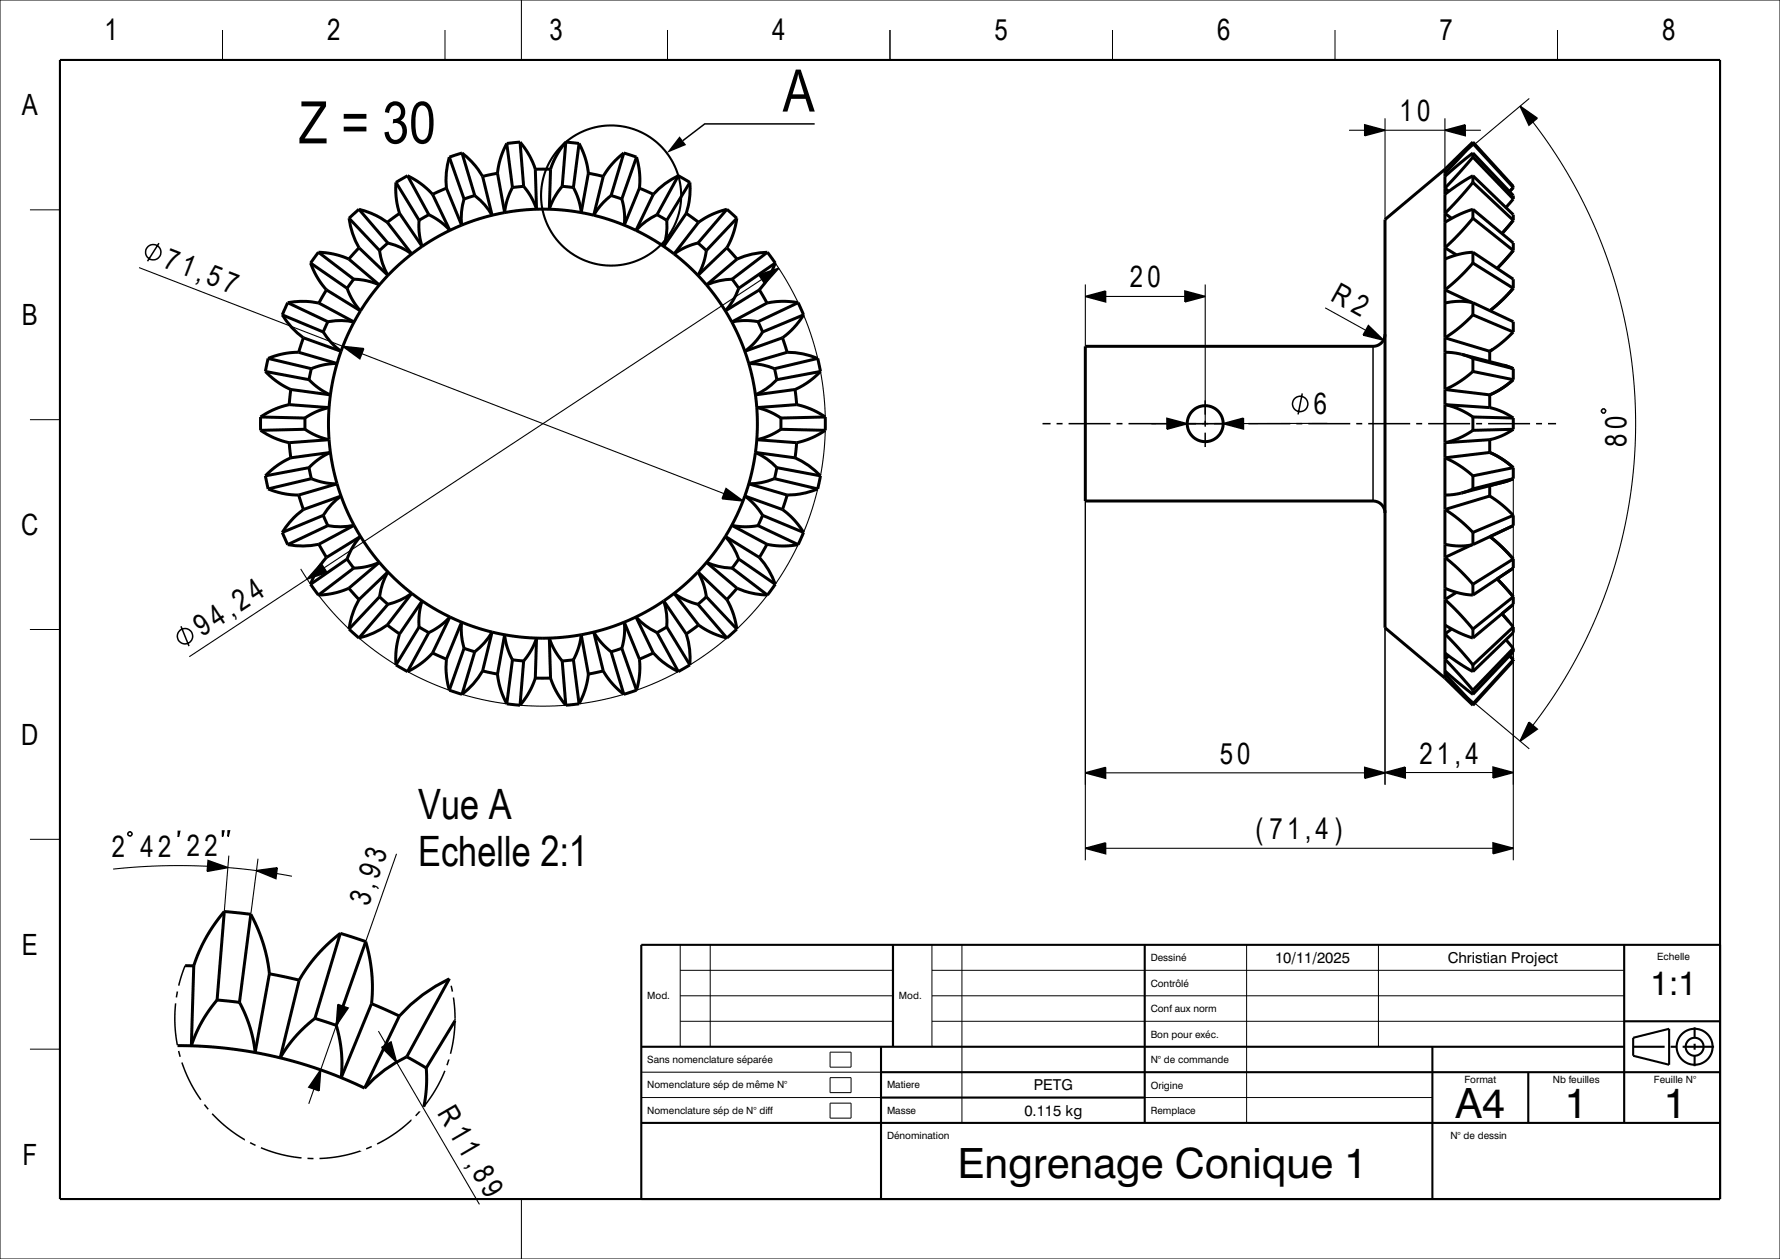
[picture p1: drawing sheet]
<svg xmlns="http://www.w3.org/2000/svg" width="297mm" height="210mm" viewBox="0 0 297 210" stroke-linecap="round" stroke-linejoin="round" font-family="sans-serif">
<g fill="none" stroke="#000" stroke-width=".18">
<path d="M231.1 19.7v16.9M241.1 19.7v23.5M255.2 16.4l-14.1 11.8M75.1 38.4l-3.3 1.8-2.9 2-2.9 2.4-2.6 2.7-2.2 3-1.8 2.8-1.5 3.1-1.4 3.5M77 37.6l2.4-.9 2.9-.8 2.7-.6 2.5-.3 3-.1 2.5 .1 2.5 .2 2.4 .4 2.5 .6 2.6 .9 2.5 1 2.5 1.3 2.5 1.6 2.1 1.4 1.9 1.6 1.9 1.9 1.7 1.9 1.8 2.4 1.6 2.5 1.2 2.2 1.1 2.5 .9 2.4 .7 2.6 .5 2.5 .3 2.7 .2 2.8-.1 2.7-.3 2.5-.4 2.7-.7 2.4-.8 2.4-.9 2.3M225.1 21.7h2.6M231.1 21.7h10M244.5 21.7h2.6M255.8 20.3l3.9 5.6 3.2 5.3 2.8 5.9 2.5 6.2 2.1 6.7 1.4 6.6 .9 6.5 .3 7-.2 6.7-.9 7.2-1.5 7.1-1.7 6-2.6 6.5-2.9 6.1-3.4 5.8-3.9 5.5M23.2 44.6l34 13.2M60.4 59l60.4 23.3M127.1 46.6l-73 48.1"/>
<path d="M128.8 43.1l2 3 1.7 3 1.6 3.4 1.1 3.1 1.1 3.6 .7 3.4 .5 3.7 .2 3.3M181.1 47.4v10.4M184.5 49.4h13.2M201.1 47.4v23.3M221.1 51.3l6.8 3.8M137.7 71.8l-.3 4.2-.6 3.7-.8 3.6-1.2 3.6-1.3 3.3-1.8 3.5-2.1 3.4-2.1 2.8-2.4 2.9-2.5 2.5-3.1 2.5-3.2 2.4-3.2 1.9-3.4 1.6-3.5 1.4-3.6 1.1-3.6 .8-4 .6-3.2 .2-4.3-.1-4-.4-3.1-.6-3.9-1.1-3.5-1.2-3.7-1.7-3.3-1.8-3.3-2.2-2.7-2.2-2.8-2.6-2.7-2.9-2.1-2.8-2.2-3.3M194.7 70.7h-2.6M204.1 70.7h-6M221.5 70.6l-14 .1M252.5 79.8v63.7M51.2 96.6l-19.6 12.9M181.1 83.6v59.9"/>
<path d="M231.1 104.7v26.2M241.1 113.1l14.1 11.8M184.5 128.9h43.2M234.5 128.9h14.6M34.6 144.5l-8-.1-7.7 .6M38 144.7l4.8 .5M38.2 142.7l-.8 9.3M43 143.2l-1.1 9.3M46.1 145.7l2.6 .5M66.2 142.4l-9 25.4M184.5 141.5h64.6M56.1 171l-2.6 7.5"/>
<path d="M63.1 172l1.4 2.3M66.2 177.2l13.8 23.7M52.4 181.6l-.9 2.5"/>
</g>
<g fill="none" stroke="#000" stroke-width=".5">
<path d="M58.2 36.4a13.3 13.3 0 0 0 1.7 4.9M58.2 36.4l5.1 5.4M59.9 34.9a13.2 13.2 0 0 1 4.7 2.2M59.9 34.9l-1.7 1.5M59.9 34.9l4.8 5.6M64.6 37.1l4.1 5.3a11 11 0 0 0-4-1.9M66.1 30.4a13.2 13.2 0 0 0 .6 5.2M66.1 30.4l3.8 6.3M66.7 35.6l-2.1 1.5M66.7 35.6l3.7 5.5M68 29.3h.1a13.2 13.2 0 0 1 4.1 3.1M68 29.3l-1.9 1.1"/>
<path d="M68 29.3l3.6 6.5M69.9 36.7a11.2 11.2 0 0 0 .5 4.4M71.6 35.8l-1.7 .9M72.2 32.4l2.9 6a11.1 11.1 0 0 0-3.5-2.6M74.5 31.4l-2.3 1M74.5 31.4l2.5 6.2M75 26.2a13.2 13.2 0 0 0-.5 5.2M75 26.2l2.4 7M77 37.6l-3.4 1.6-3.2 1.9M77.1 25.5a13.2 13.2 0 0 1 3.4 3.9M77.1 25.5l-2.1 .7M77.1 25.5l2.1 7.1"/>
<path d="M77.4 33.2a11.2 11.2 0 0 0-.4 4.4M79.2 32.6l-1.8 .6M80.5 29.4l1.6 6.5a11 11 0 0 0-2.9-3.3M83 28.9l-2.5 .5M83 28.9l1.2 6.6M84.2 35.5l3.6-.5 4.1-.1 3.5 .3 3.7 .7M84.2 35.5l-3.7 .8-3.5 1.3M84.6 23.9l-1.1 2.5-.5 2.5M84.6 23.9l.9 7.4M85.5 31.3a11.1 11.1 0 0 0-1.3 4.2M86.8 23.7l-2.2 .2M86.8 23.7v.1a13.2 13.2 0 0 1 2.5 4.4"/>
<path d="M86.8 23.7l.6 7.4M87.4 31.1l-1.9 .2M89.3 28.2h2.6M89.3 28.2l.2 6.7a11.2 11.2 0 0 0-2.1-3.8M91.9 28.2l-.2 6.7a11.1 11.1 0 0 1 2.1-3.8M93.8 31.1l1.9 .2M94.4 23.7l2.2 .2M94.4 23.7l-1.5 2.2-1 2.3M94.4 23.7l-.6 7.4M96.6 23.9l.1 .1a13.2 13.2 0 0 1 1.5 4.9M96.6 23.9l-.9 7.4M98.2 28.9l2.5 .5"/>
<path d="M98.2 28.9l-1.2 6.6a11.1 11.1 0 0 0-1.3-4.2M99.1 35.9l3.6 1.1 3.4 1.4M100.7 29.4l-1.6 6.5M102 32.6a11.3 11.3 0 0 0-2.9 3.3M102 32.6l1.8 .6M104.1 25.5l2.1 .7M104.1 25.5a13.3 13.3 0 0 0-3.4 3.9M104.1 25.5l-2.1 7.1M106.1 38.4l3.3 1.8 3.1 2.2M106.2 26.2v.1a13.2 13.2 0 0 1 .5 5.1M106.2 26.2l-2.4 7M106.7 31.4l2.3 1"/>
<path d="M106.7 31.4l-2.5 6.2a11.1 11.1 0 0 0-.4-4.4M109 32.4l-2.9 6M109.6 35.8a11.1 11.1 0 0 0-3.5 2.6M109.6 35.8l1.7 .9M113.2 29.3l1.9 1.1M113.2 29.3a13.2 13.2 0 0 0-4.2 3.1M113.2 29.3l-3.6 6.5M114.5 35.6l2.1 1.5M114.5 35.6l-3.8 5.5a11.1 11.1 0 0 0 .6-4.4M115.1 30.4a13.2 13.2 0 0 1-.6 5.2M115.1 30.4l-3.8 6.3M116.6 37.1l-4.1 5.3"/>
<path d="M121.3 34.9l1.6 1.5M121.3 34.9a13.2 13.2 0 0 0-4.7 2.2M121.3 34.9l-4.8 5.6M122.9 36.4v.1a13.2 13.2 0 0 1-1.6 4.8M122.9 36.4l-5 5.4M241.1 28.2l-10 8.4v68.1l10 8.4 4.7 4.5M241.1 28.2v84.9M245.8 23.9l-4.7 5 .3 .3M245.8 25.5l-4.7 3.9M245.8 26.2l-4.7 5.2 .6 .5M245.8 29.3l-2.4 1.4-2.3 1.7M245.8 30.4l-2.4 2.8-2.3 2.4 1.1 .8"/>
<path d="M245.8 34.9l-2.2 .8-2.5 1.4M245.8 36.4l-2.1 2.4-2.6 2.5 1.9 1.2M245.8 23.7l-4.7 4.5M245.8 23.7l6.7 7.4v.2M245.8 25.5l6.7 7.1v.6M245.8 29.3l6.7 6.5v.9M245.8 34.9l6.7 5.6v1.3M245.8 23.9l6.7 7.4M245.8 23.7v.2M245.8 25.5v.7M245.8 29.3v1.1M245.8 34.9v1.5"/>
<path d="M245.8 26.2l6.7 7M245.8 30.4l6.7 6.3M245.8 36.4l6.7 5.4M252.5 33.2l-1.2 1.4M252.5 36.7l-1.9 2.3M252.5 31.3l-.6 .7M44.7 59.8l-.4 2.2M44.7 59.8l7.2 1.7M47.1 52.5a13.1 13.1 0 0 0 3.5 3.8M47.1 52.5l6.8 2.9M48 50.5a13.3 13.3 0 0 1 5.2 0M48 50.5l-.9 2"/>
<path d="M48 50.5l6.7 3.2M49.8 58.8l6.4 1.8a11 11 0 0 0-4.3 .9M49.8 58.8a13.1 13.1 0 0 0-5.1 1M50.6 56.3l-.8 2.5M50.6 56.3l6.3 2.3M51.8 43.9a13.4 13.4 0 0 0 2.7 4.5M51.8 43.9l6.1 4.2M53.1 42.1h.1a13.2 13.2 0 0 1 5 1.1M53.1 42.1l-1.3 1.8M53.1 42.1l5.9 4.5M53.2 50.5l5.9 3.2a11 11 0 0 0-4.4 0M53.9 55.4a11 11 0 0 0 3 3.2"/>
<path d="M54.5 48.4l-1.3 2.1M54.5 48.4l5.6 3.5M54.7 53.7l-.8 1.7M56.9 58.6l-1.1 3.8-.7 3.5M57.9 48.1a11.2 11.2 0 0 0 2.2 3.8M58.2 43.2l5.1 4.3a11.1 11.1 0 0 0-4.3-.9M59 46.6l-1.1 1.5M59.9 41.3l-1.7 1.9M59.9 41.3l4.8 4.6M60.1 51.9l-1.9 3.5-1.3 3.2M63.3 41.8a11.1 11.1 0 0 0 1.4 4.1M64.7 40.5l-1.4 1.3"/>
<path d="M64.7 45.9l-2.4 2.9-2.2 3.1M70.4 41.1l-3 2.3-2.7 2.5M112.5 42.4l2.8 2.4 2.6 2.7M116.5 40.5a11 11 0 0 0-4 1.9M116.5 40.5l1.4 1.3M117.9 47.5l2.1 2.8 2.1 3.4M121.3 41.3l1.7 1.9M121.3 41.3l-4.8 4.6a11.1 11.1 0 0 0 1.4-4.1M122.1 53.7l1.6 3.4 1.2 3.5M122.2 46.6a11.1 11.1 0 0 0-4.3 .9M122.2 46.6l1.1 1.5M123 43.2l-5.1 4.3"/>
<path d="M123.3 48.1a11.1 11.1 0 0 1-2.3 3.8l5.7-3.5M126.5 53.7a11.1 11.1 0 0 0-4.4 0M126.5 53.7l.7 1.7M126.7 48.4l1.3 2.1M127.2 55.4a11.2 11.2 0 0 1-2.9 3.2l6.3-2.3M128 50.5l-5.9 3.2M128 42.1l1.4 1.8M128 42.1a13.2 13.2 0 0 0-5 1.1M128 42.1l-5.8 4.5M129.4 43.9a13.3 13.3 0 0 1-2.7 4.5M129.4 43.9l-6.1 4.2M130.6 56.3l.7 2.5"/>
<path d="M131.3 58.8a13.1 13.1 0 0 1 5.1 1M131.3 58.8l-6.4 1.8M133.2 50.5l.9 2M133.2 50.5a13.2 13.2 0 0 0-5.2 0M133.2 50.5l-6.7 3.2M134.1 52.5l-.1 .1a13.1 13.1 0 0 1-3.4 3.7M134.1 52.5l-6.9 2.9M136.4 59.8l.5 2.2M136.4 59.8l-7.2 1.7M231.1 55.8a2.01 2.01 0 0 1-2 2h-48v25.8h48a2.01 2.01 0 0 1 2 2M241.1 58.8h1.3l1.5 .3M243.9 59.1l1.9 .7"/>
<path d="M243.9 59.1l7 1.8M245.8 42.1l-2.4 .3-2.3 .8M245.8 43.9l-2.4 2.4-2.3 2.1 4.5 2M245.8 50.5l-2.3-.2-2.4 .2M245.8 52.5l-2.5 2.3-2.2 1.5 7.5 2.3M245.8 42.1l6.7 4.5v1.5M245.8 50.5l6.7 3.2v1.7M245.8 42.1v1.8M245.8 50.5v2M245.8 59.8v2.2M245.8 43.9l6.7 4.2M245.8 52.5l6.7 2.9"/>
<path d="M245.8 59.8l6.7 1.7M248.6 58.6v1.7M248.6 51.8l1.9-1.6 2-2.1-2.1 2.2zM249.1 58.3l-.5 .3M252.5 41.8l-2.7 3M252.5 55.4l-2 1.8-1.9 1.4M43.5 69.6v2.2M43.5 71.8l2.3 1.3 2.5 .7M43.5 69.6l7.4 .1M44.3 62a13.1 13.1 0 0 0 4.2 3M44.3 79.4l.4 2.2M44.3 62l7.3 1.3"/>
<path d="M48.3 73.8l.2 2.6M48.3 67.5l6.6 .5a11.1 11.1 0 0 0-4 1.7M48.3 67.5l-2.3 .7-2.5 1.4M48.5 65l-.2 2.5M48.5 76.4l6.6-.9a11.1 11.1 0 0 0-3.5 2.5M48.5 76.4a13.2 13.2 0 0 0-4.2 3M48.5 65l6.6 .9M50.9 71.6a11 11 0 0 0 4 1.7M50.9 69.7v1.9M50.9 71.6l-7.4 .2M51.6 63.3a11.2 11.2 0 0 0 3.5 2.6M51.6 78l.3 1.8"/>
<path d="M51.6 78l-7.3 1.4M51.9 61.5l-.3 1.8M51.9 79.8a11.1 11.1 0 0 0 4.3 .9M51.9 79.8l-7.2 1.8M54.9 73.3l.4 3.5 .9 3.9M54.9 73.3l-6.6 .5M55.1 65.9l-.3 3.4 .1 4M124.9 60.6a11 11 0 0 1 4.3 .9M124.9 60.6l.9 3.7 .5 3.7M126 75.5a11 11 0 0 1 3.6 2.5M126 75.5l-.6 3.4-1.1 3.8M126 75.5l6.7 .9"/>
<path d="M126.3 68a11.1 11.1 0 0 1 4 1.7M126.3 68l.1 3.7-.4 3.8M129.2 79.8a11.1 11.1 0 0 1-4.3 .9l6.4 1.9M129.2 61.5l.4 1.8M129.2 79.8l7.2 1.8M129.6 78l-.4 1.8M129.6 63.3a11.1 11.1 0 0 1-3.6 2.6l6.7-.9M129.6 78l7.3 1.4M130.3 71.6a11.2 11.2 0 0 1-4 1.7l6.6 .5M130.3 69.7v1.9M130.3 71.6l7.4 .2M132.7 65l.2 2.5"/>
<path d="M132.7 76.4a13.1 13.1 0 0 1 4.2 3M132.9 73.8l-.2 2.6M132.9 67.5h.1a13.2 13.2 0 0 1 4.7 2.1M132.9 67.5l-6.6 .5M136.9 79.4l-.5 2.2M136.9 62h-.1a13.2 13.2 0 0 1-4.1 3M136.9 62l-7.3 1.3M137.7 71.8h-.1a13.2 13.2 0 0 1-4.7 2M137.7 69.6v2.2M137.7 69.6l-7.4 .1M245.8 62l-2.3 1.7-2.4 1.3 7.5 .9M245.8 71.8l-2.3 1.3-2.4 .7 7.5-.5"/>
<path d="M245.8 69.6v2.2M245.8 79.4v2.2M245.8 62l6.7 1.3M245.8 69.6l6.7 .1M248.6 68l2 .6 1.9 1.1M248.6 75.5l2 1.1 1.9 1.4M248.6 75.5l1.9 1 2 1.5M248.6 68l-7.5-.5 2.3 .7 2.4 1.4M248.6 75.5l-7.5 .9 2.5 1.3 2.2 1.7M248.6 65.9v2.1M248.6 73.3v2.2M248.8 73.3h-.2"/>
<path d="M250.9 60.9h.1M250.9 60.9l1.6 .6M252.5 63.3l-1.8 1.4-2.1 1.2M252.5 71.6l-1.9 1.1-2 .6M252.5 79.8l-1.6 .6-7 1.8M252.5 63.3l-2 1.5-1.9 1.1M252.5 61.5v1.8M252.5 69.7v1.9M252.5 78v1.8M252.5 71.6l-.2 .1M252.5 71.6l-6.7 .2M252.5 78l-6.7 1.4"/>
<path d="M252.5 79.8l-6.7 1.8M44.7 81.6a13.2 13.2 0 0 0 5.1 1M47.1 88.8l.9 2M49.8 82.6l.8 2.4M50.6 85l6.3-2.3a11 11 0 0 0-3 3.3M50.6 85a13.1 13.1 0 0 0-3.5 3.8M51.8 97.5l1.3 1.8M53.2 90.8l1.3 2.2M53.2 90.8a13.3 13.3 0 0 1-5.2 0M53.9 86l.8 1.7M53.9 86l-6.8 2.8M54.5 93l5.6-3.5a11.1 11.1 0 0 0-2.2 3.7"/>
<path d="M54.5 93a13.2 13.2 0 0 0-2.7 4.5M54.7 87.7l-6.7 3.1M56.2 80.7l1.2 3.3 1.7 3.6M56.2 80.7l-6.4 1.9M57.9 93.2l1.1 1.6M57.9 93.2l-6.1 4.3M58.2 98.1l1.7 1.9M58.2 98.1h-.1a13.2 13.2 0 0 1-5 1.2M59 94.8l-5.9 4.5M59.1 87.6a11.1 11.1 0 0 1-4.4 .1M59.1 87.6l1.8 3 2.4 3.2M59.1 87.6l-5.9 3.2"/>
<path d="M63.3 93.8a11 11 0 0 1-4.3 1M63.3 93.8l2.7 2.9 2.7 2.3M63.3 93.8l-5.1 4.3M63.3 99.5a11 11 0 0 1 1.4-4.1l-4.8 4.6M63.3 99.5l1.4 1.3M63.3 99.5l-5.1 5.4M68.7 99a11.2 11.2 0 0 1-4 1.8M68.7 99l3.1 2.1 3.3 1.8M68.7 99l-4.1 5.3M116.5 95.4a11.1 11.1 0 0 1 1.4 4.1M116.5 95.4l-2.8 2.6-3 2.2M116.5 95.4l4.8 4.6"/>
<path d="M117.9 99.5l-1.4 1.3M117.9 99.5l5 5.4M121 89.5a11.1 11.1 0 0 1 2.3 3.7M121 89.5l-2.1 3.1-2.4 2.8M121 89.5l5.7 3.5M122.2 94.8a11.1 11.1 0 0 1-4.3-1l5.1 4.3M122.2 94.8l5.8 4.5M123 98.1l-1.7 1.9M123 98.1a13.1 13.1 0 0 0 5 1.2M123.3 93.2l-1.1 1.6M123.3 93.2l6.1 4.3M124.3 82.7a11.1 11.1 0 0 1 2.9 3.3"/>
<path d="M124.3 82.7l-1.4 3.3-1.9 3.5M124.3 82.7l6.3 2.3M126.5 87.7a11.1 11.1 0 0 1-4.4-.1l5.9 3.2M126.5 87.7l6.7 3.1M126.7 93a13.2 13.2 0 0 1 2.7 4.5M127.2 86l-.7 1.7M127.2 86l6.9 2.8M128 90.8l-1.3 2.2M128 90.8a13.2 13.2 0 0 0 5.2 0M129.4 97.5l-1.4 1.8M130.6 85a13.2 13.2 0 0 1 3.5 3.8M131.3 82.6l-.7 2.4"/>
<path d="M134.1 88.8l-.9 2M136.4 81.6a13.2 13.2 0 0 1-5.1 1M241.1 90.8l2.4 .3 2.3-.3M241.1 98.1l2.4 .8 2.3 .4M243 98.8l-1.9 1.2 2.3 2.3 2.4 2.6M243.9 82.2l-1.6 .3-1.2 .1M245.6 90.9l-4.5 2.1 2.5 2.2 2.2 2.3M245.8 81.5l-1.9 .7M245.8 88.8v2M245.8 97.5v1.8M248.6 82.7l1.9 1.4 2 1.9M248.6 82.7l-7.5 2.3 2.2 1.6 2.5 2.2"/>
<path d="M248.6 81v1.7M248.6 89.5l1.9 1.6 2 2.1-1.8-1.9zM249.8 96.6l2.7 2.9M252.5 86v1.7l-6.7 3.1M252.5 93.2v1.6l-6.7 4.5M252.5 99.5v1.3l-6.7 5.6M252.5 86l-6.7 2.8M252.5 93.2l-6.7 4.3M252.5 99.5l-6.7 5.4M58.2 104.9l1.7 1.5M59.9 100a13.3 13.3 0 0 0-1.7 4.9M64.6 104.3l2.1 1.4"/>
<path d="M64.6 104.3a13.2 13.2 0 0 1-4.7 2.1M64.7 100.8l-4.8 5.6M66.1 110.9l1.9 1.1M66.7 105.7a13.1 13.1 0 0 0-.6 5.2M69.9 104.6a11.1 11.1 0 0 1 .5-4.4l-3.7 5.5M69.9 104.6l1.7 .9M69.9 104.6l-3.8 6.3M71.6 105.5l-3.6 6.5M72.2 108.9l2.3 1.1M72.2 108.9l-.1 .1a13.3 13.3 0 0 1-4.1 3M74.5 110a13.2 13.2 0 0 0 .5 5.1M75 115.1l2.1 .7"/>
<path d="M75.1 102.9a11.2 11.2 0 0 1-3.5 2.6M75.1 102.9l3.4 1.5 3.6 1M75.1 102.9l-2.9 6M77.4 108.1a11.1 11.1 0 0 1-.4-4.3l-2.5 6.2M77.4 108.1l1.8 .6M77.4 108.1l-2.4 7M79.2 108.7l-2.1 7.1M80.5 111.9l2.5 .5M80.5 111.9a13.1 13.1 0 0 1-3.4 3.9M82.1 105.4a11.1 11.1 0 0 1-2.9 3.3M82.1 105.4l3.4 .7 3.8 .3 4-.1 3.7-.4M82.1 105.4l-1.6 6.5"/>
<path d="M83 112.4a13.2 13.2 0 0 0 1.6 5M84.6 117.4l2.2 .2M85.5 110.1a11.1 11.1 0 0 1-1.3-4.2l-1.2 6.5M85.5 110.1l1.9 .2M85.5 110.1l-.9 7.3M87.4 110.3a11.1 11.1 0 0 0 2.1-3.9l-.2 6.7M87.4 110.3l-.6 7.3M89.3 113.1h2.6M89.3 113.1v.1a13.3 13.3 0 0 1-2.5 4.4M91.9 113.1l.9 2.2 1.6 2.3M93.8 110.3a11.1 11.1 0 0 1-2.1-3.9l.2 6.7M93.8 110.3l.6 7.3"/>
<path d="M95.7 110.1l-1.9 .2M95.7 110.1l.9 7.3M96.6 117.4l-2.2 .2M97 105.9a11 11 0 0 1-1.3 4.2M97 105.9l1.2 6.5M98.2 112.4v.1a13.1 13.1 0 0 1-1.6 4.9M100.7 111.9l-2.5 .5M100.7 111.9a13.3 13.3 0 0 0 3.4 3.9M102 108.7a11.3 11.3 0 0 1-2.9-3.3l1.6 6.5M102 108.7l2.1 7.1M103.8 108.1l-1.8 .6M103.8 108.1l2.4 7"/>
<path d="M104.2 103.8a11.1 11.1 0 0 1-.4 4.3M104.2 103.8l-3.6 1.2-3.6 .9M104.2 103.8l2.5 6.2M106.2 115.1l-2.1 .7M106.7 110a13.2 13.2 0 0 1-.5 5.1M109 108.9l-2.3 1.1M109 108.9a13.1 13.1 0 0 0 4.2 3.1M109.6 105.5a11.2 11.2 0 0 1-3.5-2.6l2.9 6M109.6 105.5l3.6 6.5M110.7 100.2a11.1 11.1 0 0 1 .6 4.4M110.7 100.2l-2.9 1.9-3.6 1.7M110.7 100.2l3.8 5.5"/>
<path d="M111.3 104.6l-1.7 .9M111.3 104.6l3.8 6.3M114.5 105.7a13.2 13.2 0 0 1 .6 5.2M115.1 110.9l-1.9 1.1M116.5 100.8a11.1 11.1 0 0 1-4-1.8l4.1 5.3M116.5 100.8l4.8 5.6M116.6 104.3l-2.1 1.4M116.6 104.3a13.2 13.2 0 0 0 4.7 2.1M121.3 100v.1a13.2 13.2 0 0 1 1.6 4.8M122.9 104.9l-1.6 1.5M241.1 104.3l2.3 1.2 2.4 .9M241.1 108.9l2.4 1.7 2.3 1.4"/>
<path d="M241.1 111.9l4.7 3.9M241.1 113.1h.1M241.4 112.2l-.3 .2 4.7 5M241.7 109.4l-.6 .6 4.7 5.1M242.2 104.9l-1.1 .8 2.6 2.7 2.1 2.5M245.8 104.9v1.5M245.8 110.9v1.1M245.8 115.1v.7M245.8 117.4v.2M251.3 106.7l1.2 1.4M251.7 103.7l-1.1-1.3 1.9 2.2M251.9 109.4l.6 .7"/>
<path d="M252.5 104.6v.9l-6.7 6.5M252.5 108.1v.6l-6.7 7.1M252.5 110.1v.2l-6.7 7.3M252.5 104.6l-6.7 6.3M252.5 108.1l-6.7 7M252.5 110.1l-6.7 7.3M37.4 152l-1.5 2-1.4 2.3-1.3 2.5-.9 2.3M37.4 152l4.5 .5M37.4 152l-1.2 14.8M41.9 152.5l1.1 2.4 1 2.6 .6 2.5 .4 2.4M41.9 152.5l-1.9 14.7M56.8 155.7l4.2 1.4"/>
<path d="M56.8 155.7l-2 1.7-1.8 1.9-1.6 2-1.5 2.2M56.8 155.7l-4.3 14.2M61 157.1l.7 2.7 .3 2.5 .1 2.6-.1 2.5M61 157.1l-4.9 13.9M29.6 174.4l3.8 .1 4.5 .4 3.7 .5 4.2 .8 3.8 1 3.9 1.2 3.5 1.4 3.8 1.7M30.9 161.1h1.4M32.3 161.1l-.4 13.3 .9-2.2 .9-1.7 1.1-1.9 1.4-1.8M36.2 166.8l3.8 .4M45 162.4l4.9 1.1M45 162.4l-2.4 13.2-.4-2.3-.5-2-.8-2.2-.9-1.9M49.9 163.5l-3.1 12.9 1.1-1.8 1.5-1.8 1.5-1.5 1.6-1.4M52.5 169.9l3.6 1.1"/>
<path d="M62 167.4l-5.1 12.4 .2-2.3-.1-2.1-.3-2.1-.6-2.3M62 167.4l4.6 2.1M66.6 169.5a26.4 26.4 0 0 1 8.4-6.2l-7.1 13M66.6 169.5l-5.8 12M67.9 176.3l3.2 1.8M67.9 176.3a22.2 22.2 0 0 0-7.1 5.2M71.1 178.1v3.3l-.4 3.2M75.9 170.3l-4.8 7.8"/>
<circle cx="201.1" cy="70.7" r="3"/>
</g>
<g fill="none" stroke="#000" stroke-width=".25">
<path d="M253.6 17.7l2.9 2-1.4 1.2zM135.9 20.7h-18.3l-3.7 2.8M227.7 20.8l3.4 .9-3.4 .9zM241.1 21.7l3.4-.9v1.8zM26.5 40.6l-1.9 3M57.2 57.8l3.5 .3-.7 1.7zM126.6 45.8l3.3-1.1-2.3 2.7zM181.1 49.4l3.4-.9v1.9zM197.7 48.5l3.4 .9-3.4 1zM228.3 54.3l2.5 2.4-3.4-.8zM229.1 57.8v25.8M174 70.7h1.3"/>
<path d="M176.3 70.7h1M178.3 70.7h7M186.3 70.7h1M188.3 70.7h7M194.7 69.8l3.4 .9-3.4 .9zM196.3 70.7h9M201.1 66.8v2.4M201.1 70.2v1M201.1 72.2v2.4M204.1 70.7l3.4-1v1.9zM206.3 70.7h1M208.3 70.7h7"/>
<path d="M216.3 70.7h1M217.3 65.6l-.7 3.5M218.3 70.7h7M226.3 70.7h1M228.3 70.7h7M236.3 70.7h1M238.3 70.7h7M246.3 70.7h1M248.3 70.7h7M256.3 70.7h1M258.3 70.7h1.3M267.4 68.2h.3l.2 .2v.3l-.2 .2h-.3l-.2-.2v-.3z"/>
<path d="M53.6 94l1 1.5-3.4 1.1zM121.1 81.5l2.9 2.1-3.5-.4zM30.2 104.5l1.3 3.3M21.6 138.8h.2l.2 .2v.2l-.2 .3h-.2l-.3-.3v-.2zM29.7 138.7h.3l-.2 .9zM37.1 138.6h.3l-.3 .9zM38.1 138.6h.2l-.2 .9zM181.1 128.9l3.4-.9v1.8zM227.7 128l3.4 .9-3.4 .9zM231.1 128.9l3.4-.9v1.8zM249.1 128l3.4 .9-3.4 .9zM255.1 120.5l1.4 1.1-2.9 2z"/>
<path d="M34.7 143.5l3.3 1.2-3.4 .6zM42.8 145.2l3.5-.5-.3 1.8zM181.1 141.5l3.4-.9v1.8zM249.1 140.6l3.4 .9-3.4 .9zM29.3 167.4l-.1 3.2 .4 3.7M29.6 165.4l-.2 1M29.8 175.3l.3 1M30.4 177.2l1.2 3 1.9 3.2M30.9 161.1l-1.1 3.3M53.5 178.5l-.3 3.4-1.7-.6zM56.4 167.5l1.7 .6-2 2.9zM63.7 174.7l1.5-.9 1 3.4z"/>
<path d="M74.2 178.6l-1.4 2.9-2.1 3.1M74.9 176.7l-.3 1M75 163.3v.2M75.3 164.4l.2 1M75.7 166.4l.2 2.2v2.5l-.2 2.2-.5 2.5M34.1 184.2l.6 .8M35.4 185.8l2.6 2.3 2.9 2M41.7 190.6l.9 .4M43.5 191.4l3.4 1.1 3.4 .6M51.3 193.2h1M60.2 192l-3.4 .9-3.5 .3M62 191.2l-.9 .4"/>
<path d="M68.6 186.8l-2.7 2.2-3 1.8M70 185.4l-.6 .7"/>
<circle cx="25.6" cy="42.1" r="1.28"/>
<circle cx="216.9" cy="67.4" r="1.28"/>
<circle cx="30.9" cy="106.1" r="1.28"/>
</g>
<g fill="none" stroke="#000" stroke-width=".17">
<path d="M0 0h297v210h-297zM37.1 5v5M74.2 5v5M87 0v10M111.4 5v5M148.5 5v5M185.6 5v5M222.8 5v5M259.9 5v5M5 35h5M5 70h5M5 105h5"/>
<path d="M5 140h5M113.5 157.6v17M118.5 157.6v17M155.5 157.6v17M160.5 157.6v29.7M208 157.6v29.7M230 157.6v17M5 175h5M107 178.8h40M113.5 170.4h35.5M113.5 166.1h35.5M113.5 161.9h35.5"/>
<path d="M138.5 175.5h3.5v2.5h-3.5zM138.5 179.8h3.5v2.5h-3.5zM155.5 170.4h115.5M155.5 166.1h115.5M155.5 161.9h115.5M107 183.1h132M138.5 184h3.5v2.5h-3.5zM87 200v10"/>
</g>
<g fill="none" stroke="#000" stroke-width=".35">
<path d="M10 10h277v190h-277zM149 157.6v17M191 157.6v29.7M271 157.6v29.7M287 157.6h-180v42.4M107 174.6h164M147 174.6v25.4M147 178.8h140M239 174.6v25.4M255 178.8v8.5M271 170.4h16M272.5 174.6h5.2"/>
<path d="M272.5 173.1l6-1.5v6l-6-1.5zM278.8 174.6h.9M280.8 174.6h5.2M282.8 171.4v1.7M282.8 174.1v1M282.8 176.1v1.7M107 187.3h180M147 183.1h44"/>
<circle cx="102" cy="32.6" r="11.7"/>
<circle cx="282.8" cy="174.6" r="1.5"/>
<circle cx="282.8" cy="174.6" r="3"/>
</g>
<g fill="#000">
<path d="M253.6 17.7l2.9 2-1.4 1.2z" fill-rule="evenodd"/>
<path d="M113.4 22.7l1.1 1.5-3.2 1.3z" fill-rule="evenodd"/>
<path d="M227.7 20.8l3.4 .9-3.4 .9z" fill-rule="evenodd"/>
<path d="M241.1 21.7l3.4-.9v1.8z" fill-rule="evenodd"/>
<path d="M57.2 57.8l3.5 .3-.7 1.7z" fill-rule="evenodd"/>
<path d="M126.6 45.8l3.3-1.1-2.3 2.7z" fill-rule="evenodd"/>
<path d="M181.1 49.4l3.4-.9v1.9z" fill-rule="evenodd"/>
<path d="M197.7 48.5l3.4 .9-3.4 1z" fill-rule="evenodd"/>
<path d="M228.3 54.3l2.5 2.4-3.4-.8z" fill-rule="evenodd"/>
<path d="M194.7 69.8l3.4 .9-3.4 .9z" fill-rule="evenodd"/>
<path d="M204.1 70.7l3.4-1v1.9z" fill-rule="evenodd"/>
<path d="M53.6 94l1 1.5-3.4 1.1z" fill-rule="evenodd"/>
<path d="M121.1 81.5l2.9 2.1-3.5-.4z" fill-rule="evenodd"/>
<path d="M181.1 128.9l3.4-.9v1.8z" fill-rule="evenodd"/>
<path d="M227.7 128l3.4 .9-3.4 .9z" fill-rule="evenodd"/>
<path d="M231.1 128.9l3.4-.9v1.8z" fill-rule="evenodd"/>
<path d="M249.1 128l3.4 .9-3.4 .9z" fill-rule="evenodd"/>
<path d="M255.1 120.5l1.4 1.1-2.9 2z" fill-rule="evenodd"/>
<path d="M34.7 143.5l3.3 1.2-3.4 .6z" fill-rule="evenodd"/>
<path d="M42.8 145.2l3.5-.5-.3 1.8z" fill-rule="evenodd"/>
<path d="M181.1 141.5l3.4-.9v1.8z" fill-rule="evenodd"/>
<path d="M249.1 140.6l3.4 .9-3.4 .9z" fill-rule="evenodd"/>
<path d="M56.4 167.5l1.7 .6-2 2.9z" fill-rule="evenodd"/>
<path d="M63.7 174.7l1.5-.9 1 3.4z" fill-rule="evenodd"/>
<path d="M53.5 178.5l-.3 3.4-1.7-.6z" fill-rule="evenodd"/>
</g>
<g font-size="9.8">
<text x="49.8" y="23.9">Z = 30</text>
<text x="130.6" y="18.6">A</text>
</g>
<g font-size="7">
<text x="69.8" y="136.6">Vue A</text>
<text x="69.8" y="144.5">Echelle 2:1</text>
<text x="242.9" y="186.5">A4</text>
<text x="261.1" y="186.5">1</text>
<text x="277.6" y="186.5">1</text>
<text x="159.8" y="196.5">Engrenage Conique 1</text>
</g>
<text font-size="5.6" x="275.4" y="166">1:1</text>
<g font-size="4.9">
<text x="17.4" y="6.7">1</text>
<text x="54.6" y="6.7">2</text>
<text x="91.7" y="6.7">3</text>
<text x="128.8" y="6.7">4</text>
<text x="165.9" y="6.7">5</text>
<text x="203.1" y="6.7">6</text>
<text x="240.2" y="6.7">7</text>
<text x="277.3" y="6.7">8</text>
<text x="3.7" y="19.2">A</text>
<text x="233.5" y="20.2">10</text>
<text x="27.1" y="44.5" transform="rotate(21 27.1 44.5)">71,57</text>
<text x="188.5" y="47.9">20</text>
<text x="221.8" y="50" transform="rotate(29 221.8 50)">R 2</text>
<text x="3.7" y="54.2">B</text>
<text x="219.2" y="69.1">6</text>
<text x="271.4" y="74.5" transform="rotate(-90 271.4 74.5)">80</text>
<text x="3.6" y="89.2">C</text>
<text x="33.7" y="106.3" transform="rotate(-33 33.7 106.3)">94,24</text>
<text x="3.6" y="124.2">D</text>
<text x="203.5" y="127.4">50</text>
<text x="236.8" y="127.4">21,4</text>
<text x="18.7" y="143" transform="rotate(-1 18.7 143)">2</text>
<text x="23.5" y="142.9" transform="rotate(-1 23.5 142.9)">42</text>
<text x="31.2" y="142.9" transform="rotate(-1 31.2 142.9)">22</text>
<text x="209.5" y="140">( 71,4 )</text>
<text x="61.5" y="151.3" transform="rotate(-71 61.5 151.3)">3,93</text>
<text x="3.7" y="159.2">E</text>
<text x="72.9" y="185.7" transform="rotate(60 72.9 185.7)">R 11,89</text>
<text x="3.8" y="194.2">F</text>
</g>
<g font-size="2.5">
<text x="212.7" y="160.6">10/11/2025</text>
<text x="241.6" y="160.6">Christian Project</text>
<text x="172.5" y="181.9">PETG</text>
<text x="170.9" y="186.1">0.115 kg</text>
</g>
<g font-size="1.7">
<text x="192" y="160.3">Dessiné</text>
<text x="276.5" y="160.2">Echelle</text>
<text x="108" y="166.7">Mod.</text>
<text x="150" y="166.7">Mod.</text>
<text x="192" y="164.6">Contrôlé</text>
<text x="192" y="173.1">Bon pour exéc.</text>
<text x="192" y="168.8">Conf aux norm</text>
<text x="108" y="177.3">Sans nomenclature séparée</text>
<text x="192" y="177.3">N° de commande</text>
<text x="108" y="181.6">Nomenclature sép de même N°</text>
<text x="108" y="185.8">Nomenclature sép de N° diff</text>
<text x="148" y="185.8">Masse</text>
<text x="148" y="181.6">Matiere</text>
<text x="192" y="185.8">Remplace</text>
<text x="192" y="181.6">Origine</text>
<text x="244.3" y="180.6">Format</text>
<text x="259.1" y="180.6">Nb feuilles</text>
<text x="276" y="180.6">Feuille N°</text>
<text x="148" y="189.9">Dénomination</text>
<text x="242" y="189.9">N° de dessin</text>
</g>
</svg>
